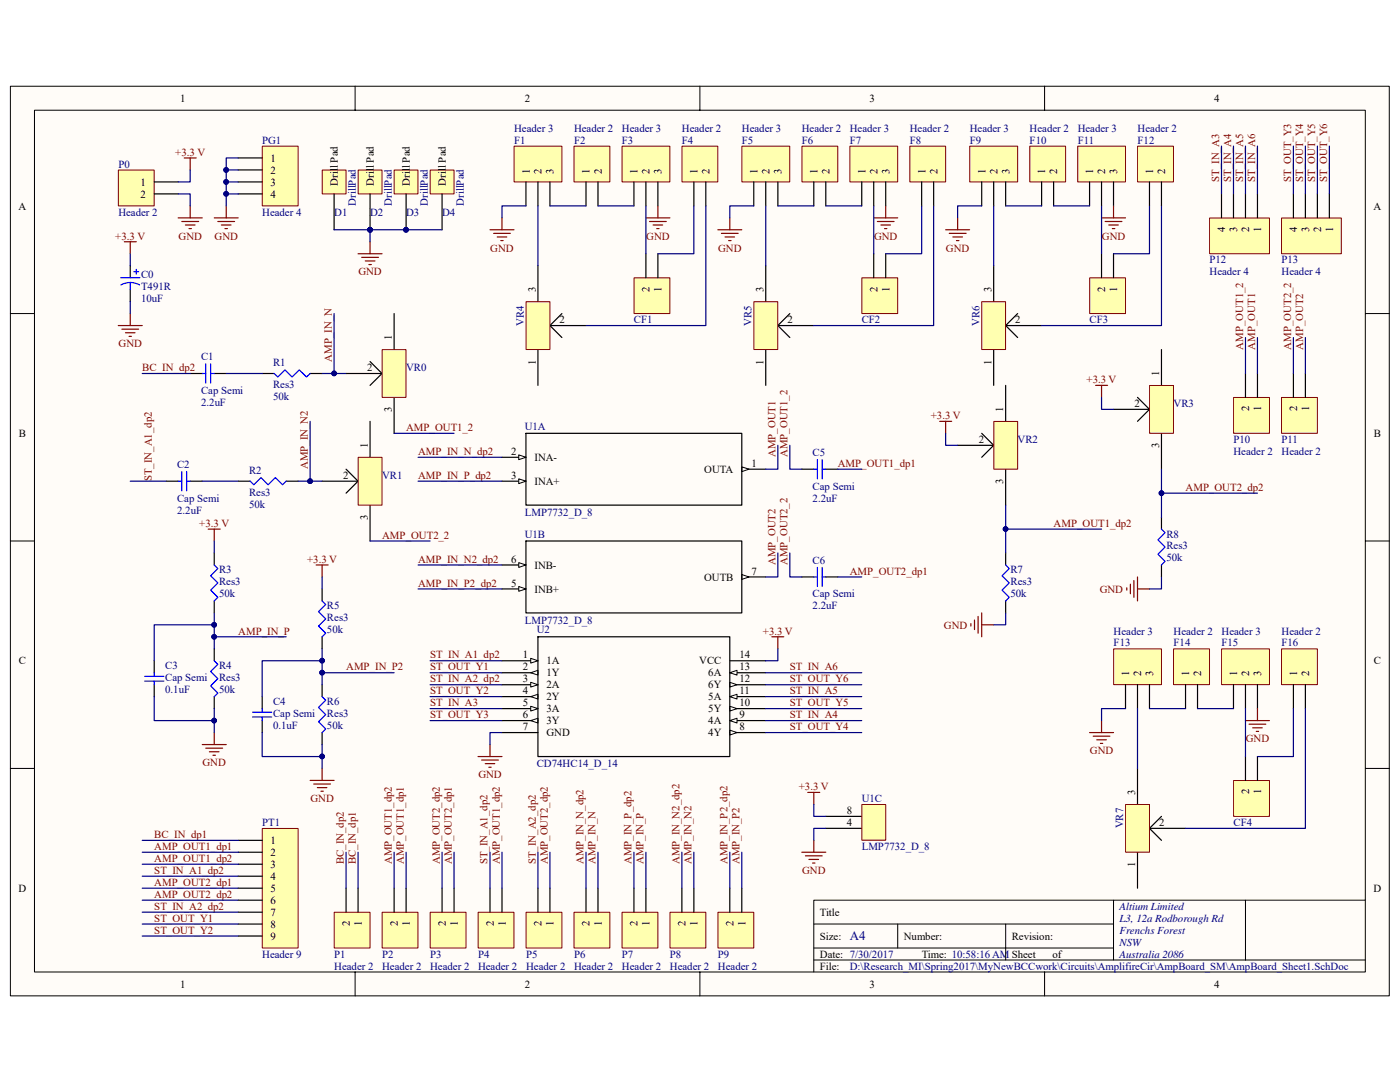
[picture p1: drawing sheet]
<svg xmlns="http://www.w3.org/2000/svg" width="279mm" height="216mm" viewBox="0 0 279 216" stroke-linecap="round" stroke-linejoin="round" font-family="sans-serif">
<path d="M2.1 17.2h275.2v181.5h-275.2z" fill="#fffcf8"/>
<path d="M2.1 17.2h275.2v181.5h-275.2z" fill="none" stroke="#000" stroke-width=".2"/>
<path d="M6.9 22h265.6v172h-265.6z" fill="#fffcf8"/>
<g fill="none" stroke="#000" stroke-width=".2">
<path d="M70.9 17.2v4.8M139.7 17.2v4.8M208.5 17.2v4.8M6.9 22h265.6v172h-265.6zM2.1 62.6h4.8M272.5 62.6h4.8M2.1 107.9h4.8M272.5 107.9h4.8M2.1 153.3h4.8M272.5 153.3h4.8M222.2 179.6v12M248.6 179.6h-86.2v14.4"/>
<path d="M272.5 179.6h-23.9v12M70.9 194v4.7M139.7 194v4.7M162.4 184.4h59.8M162.4 189.2h59.8M179.2 184.4v4.8M200.7 184.4v7.2M208.5 194v4.7M272.5 191.6h-110.1"/>
</g>
<path d="M36.8 31.5h2.4M38 31.5v2.4M35.6 43.5h4.8M36.3 44.2h3.3M37 44.9h1.9M37.7 45.6h.5M38 41.1v2.4" fill="none" stroke="#800000" stroke-width=".24"/>
<path d="M100.2 131.8h7.2" fill="none" stroke="#000" stroke-width=".24"/>
<path d="M105.9 131.4l1.5 .4-1.5 .5z" fill="#fffcf8"/>
<path d="M105.9 131.4l1.5 .4-1.5 .5z" fill="none" stroke="#000" stroke-width=".2"/>
<path d="M100.2 134.2h7.2" fill="none" stroke="#000" stroke-width=".24"/>
<path d="M105.9 134.2l1.5-.4v.9z" fill="#fffcf8"/>
<path d="M105.9 134.2l1.5-.4v.9z" fill="none" stroke="#000" stroke-width=".2"/>
<path d="M100.2 136.6h7.2" fill="none" stroke="#000" stroke-width=".24"/>
<path d="M105.9 136.1l1.5 .5-1.5 .5z" fill="#fffcf8"/>
<path d="M105.9 136.1l1.5 .5-1.5 .5z" fill="none" stroke="#000" stroke-width=".2"/>
<path d="M100.2 139h7.2" fill="none" stroke="#000" stroke-width=".24"/>
<path d="M105.9 139l1.5-.5v1z" fill="#fffcf8"/>
<path d="M105.9 139l1.5-.5v1z" fill="none" stroke="#000" stroke-width=".2"/>
<path d="M100.2 141.4h7.2" fill="none" stroke="#000" stroke-width=".24"/>
<path d="M105.9 140.9l1.5 .5-1.5 .5z" fill="#fffcf8"/>
<path d="M105.9 140.9l1.5 .5-1.5 .5z" fill="none" stroke="#000" stroke-width=".2"/>
<path d="M100.2 143.8h7.2" fill="none" stroke="#000" stroke-width=".24"/>
<path d="M105.9 143.8l1.5-.5v1z" fill="#fffcf8"/>
<path d="M105.9 143.8l1.5-.5v1z" fill="none" stroke="#000" stroke-width=".2"/>
<path d="M100.2 146.2h7.2M145.6 146.2h7.2" fill="none" stroke="#000" stroke-width=".24"/>
<path d="M145.6 145.7l1.5 .5-1.5 .5z" fill="#fffcf8"/>
<path d="M145.6 145.7l1.5 .5-1.5 .5z" fill="none" stroke="#000" stroke-width=".2"/>
<path d="M145.6 143.8h7.2" fill="none" stroke="#000" stroke-width=".24"/>
<path d="M145.6 143.8l1.5-.5v1z" fill="#fffcf8"/>
<path d="M145.6 143.8l1.5-.5v1z" fill="none" stroke="#000" stroke-width=".2"/>
<path d="M145.6 141.4h7.2" fill="none" stroke="#000" stroke-width=".24"/>
<path d="M145.6 140.9l1.5 .5-1.5 .5z" fill="#fffcf8"/>
<path d="M145.6 140.9l1.5 .5-1.5 .5z" fill="none" stroke="#000" stroke-width=".2"/>
<path d="M145.6 139h7.2" fill="none" stroke="#000" stroke-width=".24"/>
<path d="M145.6 139l1.5-.5v1z" fill="#fffcf8"/>
<path d="M145.6 139l1.5-.5v1z" fill="none" stroke="#000" stroke-width=".2"/>
<path d="M145.6 136.6h7.2" fill="none" stroke="#000" stroke-width=".24"/>
<path d="M145.6 136.1l1.5 .5-1.5 .5z" fill="#fffcf8"/>
<path d="M145.6 136.1l1.5 .5-1.5 .5z" fill="none" stroke="#000" stroke-width=".2"/>
<path d="M145.6 134.2h7.2" fill="none" stroke="#000" stroke-width=".24"/>
<path d="M145.6 134.2l1.5-.4v.9z" fill="#fffcf8"/>
<path d="M145.6 134.2l1.5-.4v.9z" fill="none" stroke="#000" stroke-width=".2"/>
<path d="M100.2 91.2h4.8M107.4 127.1h38.2v23.9h-38.2zM145.6 131.8h7.2" fill="none" stroke="#000" stroke-width=".24"/>
<path d="M154 127.1h2.4M155.2 127.1v2.4M95.4 151h4.8M96.1 151.7h3.4M96.8 152.4h1.9M97.6 153.1h.4M97.8 148.6v2.4" fill="none" stroke="#800000" stroke-width=".24"/>
<path d="M103.5 90.8l1.5 .4-1.5 .5z" fill="#fffcf8"/>
<path d="M103.5 90.8l1.5 .4-1.5 .5z" fill="none" stroke="#000" stroke-width=".2"/>
<path d="M100.2 96h4.8" fill="none" stroke="#000" stroke-width=".24"/>
<path d="M103.5 95.5l1.5 .5-1.5 .5z" fill="#fffcf8"/>
<path d="M103.5 95.5l1.5 .5-1.5 .5z" fill="none" stroke="#000" stroke-width=".2"/>
<path d="M148 93.6h4.8" fill="none" stroke="#000" stroke-width=".24"/>
<path d="M148 93.2l1.5 .4-1.5 .5z" fill="#fffcf8"/>
<path d="M148 93.2l1.5 .4-1.5 .5z" fill="none" stroke="#000" stroke-width=".2"/>
<path d="M38 74.5h2.4M42.8 74.5h2.3M200.7 76.9v7.2M105 86.5h43v14.3h-43zM191.1 88.9h7.2M195.9 86.5l2.4 2.4M198.3 88.9l-2.4 2.3M200.7 93.6v7.2" fill="none" stroke="#000" stroke-width=".24"/>
<path d="M40.4 74.5h.7M41.1 72.6v3.8M42 72.6v3.8M42 74.5h.8" fill="none" stroke="#00f" stroke-width=".24"/>
<path d="M40.4 148.6h4.7M41.1 149.3h3.3M41.8 150h1.9M42.5 150.7h.5M42.8 146.2v2.4" fill="none" stroke="#800000" stroke-width=".24"/>
<path d="M198.4 84.1h4.7v9.5h-4.7z" fill="#ffffb0"/>
<path d="M198.3 84.1h4.8v9.5h-4.8z" fill="none" stroke="#800000" stroke-width=".2"/>
<path d="M193.8 124.4v.5M194.5 123.7v1.9M195.2 123v3.3M195.9 122.3v4.8M195.9 124.7h2.4" fill="none" stroke="#800000" stroke-width=".24"/>
<path d="M52.3 74.5h2.4M61.9 74.5h2.4M69.1 74.5h7.1M73.9 72.1l2.3 2.4M76.2 74.5l-2.3 2.4M78.7 62.6v7.1M78.7 79.3v7.2" fill="none" stroke="#000" stroke-width=".24"/>
<path d="M54.7 74.5l.7 .7 1.5-1.4 1.4 1.4 1.4-1.4 1.5 1.4 .7-.7" fill="none" stroke="#00f" stroke-width=".24"/>
<path d="M76.3 69.8h4.7v9.5h-4.7z" fill="#ffffb0"/>
<path d="M76.3 69.8h4.7v9.5h-4.7z" fill="none" stroke="#800000" stroke-width=".2"/>
<path d="M66.7 182.1h7.2v7.1h-7.2z" fill="#ffffb0"/>
<path d="M66.7 182h7.2v7.2h-7.2z" fill="none" stroke="#800000" stroke-width=".2"/>
<path d="M69.1 177.2v4.8M71.5 177.2v4.8M164.8 165.3h7.2M164.8 162.9h7.2" fill="none" stroke="#000" stroke-width=".24"/>
<path d="M187.5 84.1h2.4M188.7 84.1v2.4" fill="none" stroke="#800000" stroke-width=".24"/>
<path d="M172 160.5h4.8v7.2h-4.8z" fill="#ffffb0"/>
<path d="M172 160.5h4.8v7.2h-4.8z" fill="none" stroke="#800000" stroke-width=".2"/>
<g fill="none" stroke="#800000" stroke-width=".24">
<path d="M41.6 105.6h2.3M42.8 105.6v2.3M63.1 112.7h2.4M64.3 112.7v2.4M61.9 155.7h4.8M62.6 156.4h3.4M63.3 157.2h1.9M64.1 157.9h.4M64.3 153.3v2.4M161.2 158.1h2.4M162.4 158.1v2.4M160 170.1h4.8"/>
<path d="M160.7 170.8h3.4M161.4 171.5h2M162.2 172.2h.4M162.4 167.7v2.4"/>
</g>
<g fill="none" stroke="#000" stroke-width=".24">
<path d="M33.2 96h2.4M38 96h2.4M47.5 96h2.4M57.1 96h2.4M64.3 96h7.2M69.1 93.6l2.4 2.4M71.5 96l-2.4 2.4M73.9 84.1v7.1M42.8 110.3v2.4M42.8 119.9v2.4M64.3 117.5v2.4M73.9 100.8v7.2"/>
<path d="M200.7 110.3v2.4M200.7 119.9v2.4M30.8 131.8v2.4M30.8 136.6v2.4M42.8 129.5v2.3M42.8 139v2.4M52.3 139v2.4M64.3 127.1v2.4M64.3 136.6v2.4M52.3 143.8v2.4M64.3 146.2v2.4"/>
</g>
<g fill="none" stroke="#00f" stroke-width=".24">
<path d="M35.6 96h.7M36.3 94.1v3.8M37.3 94.1v3.8M37.3 96h.7M49.9 96l.8 .7 1.4-1.4 1.4 1.4 1.4-1.4 1.5 1.4 .7-.7M42.8 112.7l.7 .8-1.5 1.4 1.5 1.4-1.5 1.5 1.5 1.4-.7 .7M64.3 119.9l.7 .7-1.4 1.4 1.4 1.5-1.4 1.4 1.4 1.4-.7 .8M200.7 112.7l.7 .8-1.4 1.4 1.4 1.4-1.4 1.5 1.4 1.4-.7 .7M28.9 135h3.8M28.9 135.9h3.8M30.8 134.2v.8M30.8 135.9v.7"/>
<path d="M42.8 131.8l.7 .8-1.5 1.4 1.5 1.4-1.5 1.5 1.5 1.4-.7 .7M64.3 139l.7 .7-1.4 1.5 1.4 1.4-1.4 1.4 1.4 1.5-.7 .7M50.4 142.1h3.8M50.4 143.1h3.8M52.3 141.4v.7M52.3 143.1v.7"/>
</g>
<path d="M71.5 91.3h4.7v9.5h-4.7z" fill="#ffffb0"/>
<path d="M71.5 91.2h4.7v9.6h-4.7z" fill="none" stroke="#800000" stroke-width=".2"/>
<path d="M100.2 112.7h4.8" fill="none" stroke="#000" stroke-width=".24"/>
<path d="M103.5 112.3l1.5 .4-1.5 .5z" fill="#fffcf8"/>
<path d="M103.5 112.3l1.5 .4-1.5 .5z" fill="none" stroke="#000" stroke-width=".2"/>
<path d="M100.2 117.5h4.8" fill="none" stroke="#000" stroke-width=".24"/>
<path d="M103.5 117l1.5 .5-1.5 .5z" fill="#fffcf8"/>
<path d="M103.5 117l1.5 .5-1.5 .5z" fill="none" stroke="#000" stroke-width=".2"/>
<path d="M148 115.1h4.8" fill="none" stroke="#000" stroke-width=".24"/>
<path d="M148 114.6l1.5 .5-1.5 .5z" fill="#fffcf8"/>
<path d="M148 114.6l1.5 .5-1.5 .5z" fill="none" stroke="#000" stroke-width=".2"/>
<path d="M227 79.3l2.4 2.4M231.8 69.7v7.2M222.2 81.7h7.2M229.4 81.7l-2.4 2.4M231.8 86.5v7.1M105 107.9h43v14.4h-43z" fill="none" stroke="#000" stroke-width=".24"/>
<path d="M229.4 76.9h4.8v9.6h-4.8z" fill="#ffffb0"/>
<path d="M229.4 76.9h4.8v9.6h-4.8z" fill="none" stroke="#800000" stroke-width=".2"/>
<path d="M218.7 76.9h2.3M219.8 76.9v2.4M224.9 117.3v.5M225.6 116.6v1.9M226.3 115.8v3.4M227 115.1v4.8M227 117.5h2.4" fill="none" stroke="#800000" stroke-width=".24"/>
<path d="M160 93.6h2.4M164.8 93.6h2.4M160 115.1h2.4M164.8 115.1h2.4M231.8 103.2v2.4M231.8 112.7v2.4" fill="none" stroke="#000" stroke-width=".24"/>
<path d="M162.4 93.6h.7M163.1 91.7v3.8M164.1 91.7v3.8M164.1 93.6h.7M162.4 115.1h.7M163.1 113.2v3.8M164.1 113.2v3.8M164.1 115.1h.7M231.8 105.6l.7 .7-1.4 1.4 1.4 1.5-1.4 1.4 1.4 1.4-.7 .7" fill="none" stroke="#00f" stroke-width=".24"/>
<path d="M76.3 182.1h7.1v7.1h-7.1z" fill="#ffffb0"/>
<path d="M76.3 182h7.1v7.2h-7.1z" fill="none" stroke="#800000" stroke-width=".2"/>
<path d="M78.7 177.2v4.8M81 177.2v4.8" fill="none" stroke="#000" stroke-width=".24"/>
<path d="M85.9 182.1h7.1v7.1h-7.1z" fill="#ffffb0"/>
<path d="M85.9 182h7.1v7.2h-7.1z" fill="none" stroke="#800000" stroke-width=".2"/>
<path d="M88.2 177.2v4.8M90.6 177.2v4.8" fill="none" stroke="#000" stroke-width=".24"/>
<path d="M95.4 182.1h7.2v7.1h-7.2z" fill="#ffffb0"/>
<path d="M95.4 182h7.2v7.2h-7.2z" fill="none" stroke="#800000" stroke-width=".2"/>
<path d="M97.8 177.2v4.8M100.2 177.2v4.8" fill="none" stroke="#000" stroke-width=".24"/>
<path d="M105 182.1h7.1v7.1h-7.1z" fill="#ffffb0"/>
<path d="M105 182h7.1v7.2h-7.1z" fill="none" stroke="#800000" stroke-width=".2"/>
<path d="M107.4 177.2v4.8M109.7 177.2v4.8" fill="none" stroke="#000" stroke-width=".24"/>
<path d="M52.4 165.3h7.1v23.9h-7.1z" fill="#ffffb0"/>
<path d="M52.3 165.3h7.2v23.9h-7.2z" fill="none" stroke="#800000" stroke-width=".2"/>
<path d="M47.5 167.7h4.8M47.5 170.1h4.8M47.5 172.4h4.8M47.5 174.8h4.8M47.5 177.2h4.8M47.5 179.6h4.8M47.5 182h4.8M47.5 184.4h4.8M47.5 186.8h4.8" fill="none" stroke="#000" stroke-width=".24"/>
<path d="M52.4 29.2h7.1v11.9h-7.1z" fill="#ffffb0"/>
<path d="M52.3 29.2h7.2v11.9h-7.2z" fill="none" stroke="#800000" stroke-width=".2"/>
<path d="M47.5 31.5h4.8M47.5 33.9h4.8M47.5 36.3h4.8M47.5 38.7h4.8" fill="none" stroke="#000" stroke-width=".24"/>
<path d="M42.8 43.5h4.7M43.5 44.2h3.3M44.2 44.9h1.9M44.9 45.6h.5M45.1 41.1v2.4" fill="none" stroke="#800000" stroke-width=".24"/>
<path d="M23.6 34h7.2v7.1h-7.2z" fill="#ffffb0"/>
<path d="M23.6 33.9h7.2v7.2h-7.2z" fill="none" stroke="#800000" stroke-width=".2"/>
<path d="M30.8 36.3h4.8M30.8 38.7h4.8" fill="none" stroke="#000" stroke-width=".24"/>
<path d="M114.6 182.1h7.1v7.1h-7.1z" fill="#ffffb0"/>
<path d="M114.6 182h7.1v7.2h-7.1z" fill="none" stroke="#800000" stroke-width=".2"/>
<path d="M116.9 177.2v4.8M119.3 177.2v4.8" fill="none" stroke="#000" stroke-width=".24"/>
<path d="M124.2 182.1h7.1v7.1h-7.1z" fill="#ffffb0"/>
<path d="M124.1 182h7.2v7.2h-7.2z" fill="none" stroke="#800000" stroke-width=".2"/>
<path d="M126.5 177.2v4.8M128.9 177.2v4.8" fill="none" stroke="#000" stroke-width=".24"/>
<path d="M133.7 182.1h7.2v7.1h-7.2z" fill="#ffffb0"/>
<path d="M133.7 182h7.2v7.2h-7.2z" fill="none" stroke="#800000" stroke-width=".2"/>
<path d="M136.1 177.2v4.8M138.5 177.2v4.8" fill="none" stroke="#000" stroke-width=".24"/>
<path d="M143.3 182.1h7.1v7.1h-7.1z" fill="#ffffb0"/>
<path d="M143.3 182h7.1v7.2h-7.1z" fill="none" stroke="#800000" stroke-width=".2"/>
<path d="M145.6 177.2v4.8M148 177.2v4.8" fill="none" stroke="#000" stroke-width=".24"/>
<path d="M255.8 43.5h11.9v7.1h-11.9z" fill="#ffffb0"/>
<path d="M255.8 43.5h11.9v7.1h-11.9z" fill="none" stroke="#800000" stroke-width=".2"/>
<path d="M258.1 38.7v4.8M260.5 38.7v4.8M262.9 38.7v4.8M265.3 38.7v4.8" fill="none" stroke="#000" stroke-width=".24"/>
<path d="M241.4 43.5h11.9v7.1h-11.9z" fill="#ffffb0"/>
<path d="M241.4 43.5h11.9v7.1h-11.9z" fill="none" stroke="#800000" stroke-width=".2"/>
<path d="M243.8 38.7v4.8M246.2 38.7v4.8M248.6 38.7v4.8M251 38.7v4.8" fill="none" stroke="#000" stroke-width=".24"/>
<path d="M255.8 79.3h7.1v7.2h-7.1z" fill="#ffffb0"/>
<path d="M255.8 79.3h7.1v7.2h-7.1z" fill="none" stroke="#800000" stroke-width=".2"/>
<path d="M258.1 74.5v4.8M260.5 74.5v4.8" fill="none" stroke="#000" stroke-width=".24"/>
<path d="M246.2 79.3h7.1v7.2h-7.1z" fill="#ffffb0"/>
<path d="M246.2 79.3h7.1v7.2h-7.1z" fill="none" stroke="#800000" stroke-width=".2"/>
<path d="M248.6 74.5v4.8M251 74.5v4.8" fill="none" stroke="#000" stroke-width=".24"/>
<path d="M64.3 34h4.8v4.7h-4.8z" fill="#ffffb0"/>
<path d="M64.3 33.9h4.8v4.8h-4.8z" fill="none" stroke="#800000" stroke-width=".2"/>
<path d="M66.7 38.7v7.1" fill="none" stroke="#000" stroke-width=".24"/>
<path d="M71.5 34h4.7v4.7h-4.7z" fill="#ffffb0"/>
<path d="M71.5 33.9h4.7v4.8h-4.7z" fill="none" stroke="#800000" stroke-width=".2"/>
<path d="M73.9 38.7v7.1" fill="none" stroke="#000" stroke-width=".24"/>
<circle cx="73.9" cy="45.8" r=".46" fill="#000080" stroke="#000080" stroke-width=".2"/>
<path d="M78.7 34h4.7v4.7h-4.7z" fill="#ffffb0"/>
<path d="M78.7 33.9h4.7v4.8h-4.7z" fill="none" stroke="#800000" stroke-width=".2"/>
<path d="M81 38.7v7.1" fill="none" stroke="#000" stroke-width=".24"/>
<circle cx="81" cy="45.8" r=".46" fill="#000080" stroke="#000080" stroke-width=".2"/>
<path d="M85.9 34h4.7v4.7h-4.7z" fill="#ffffb0"/>
<path d="M85.9 33.9h4.7v4.8h-4.7z" fill="none" stroke="#800000" stroke-width=".2"/>
<path d="M88.2 38.7v7.1M107.4 53v7.2M107.4 69.7v7.2M109.7 65h7.2M109.7 65l2.4 2.4M112.1 62.6l-2.4 2.4" fill="none" stroke="#000" stroke-width=".24"/>
<path d="M71.5 50.6h4.7M72.2 51.4h3.3M72.9 52.1h1.9M73.6 52.8h.5M73.9 48.2v2.4" fill="none" stroke="#800000" stroke-width=".24"/>
<path d="M105 60.2h4.7v9.5h-4.7z" fill="#ffffb0"/>
<path d="M105 60.2h4.7v9.5h-4.7z" fill="none" stroke="#800000" stroke-width=".2"/>
<path d="M136.1 29.2h7.2v7.1h-7.2z" fill="#ffffb0"/>
<path d="M136.1 29.2h7.2v7.1h-7.2z" fill="none" stroke="#800000" stroke-width=".2"/>
<path d="M138.5 36.3v4.8M140.9 36.3v4.8M26 53v2.4M26 57.8v2.4" fill="none" stroke="#000" stroke-width=".24"/>
<path d="M24.1 55.4h3.8M24.1 56.9l1.1-.5h.8h.8l1.1 .5M26 56.4v1.4M26.7 54.2h1M27.2 53.7v1" fill="none" stroke="#00f" stroke-width=".24"/>
<path d="M24.8 48.2h2.4M26 48.2v2.4M23.6 65h4.8M24.3 65.7h3.4M25 66.4h1.9M25.8 67.1h.4M26 62.6v2.4" fill="none" stroke="#800000" stroke-width=".24"/>
<path d="M114.6 29.2h7.1v7.1h-7.1z" fill="#ffffb0"/>
<path d="M114.6 29.2h7.1v7.1h-7.1z" fill="none" stroke="#800000" stroke-width=".2"/>
<path d="M116.9 36.3v4.8M119.3 36.3v4.8" fill="none" stroke="#000" stroke-width=".24"/>
<path d="M124.2 29.2h9.5v7.1h-9.5z" fill="#ffffb0"/>
<path d="M124.1 29.2h9.6v7.1h-9.6z" fill="none" stroke="#800000" stroke-width=".2"/>
<path d="M126.5 36.3v4.8M128.9 36.3v4.8M131.3 36.3v4.8" fill="none" stroke="#000" stroke-width=".24"/>
<path d="M102.6 29.2h9.5v7.1h-9.5z" fill="#ffffb0"/>
<path d="M102.6 29.2h9.5v7.1h-9.5z" fill="none" stroke="#800000" stroke-width=".2"/>
<path d="M105 36.3v4.8M107.4 36.3v4.8M109.7 36.3v4.8M152.8 53v7.2M152.8 69.7v7.2M155.2 65h7.2M155.2 65l2.4 2.4M157.6 62.6l-2.4 2.4" fill="none" stroke="#000" stroke-width=".24"/>
<path d="M97.8 45.8h4.8M98.5 46.6h3.4M99.2 47.3h1.9M99.9 48h.5M100.2 43.5v2.3M128.9 43.5h4.8M129.6 44.2h3.4M130.3 44.9h1.9M131.1 45.6h.4M131.3 41.1v2.4" fill="none" stroke="#800000" stroke-width=".24"/>
<path d="M150.5 60.2h4.7v9.5h-4.7z" fill="#ffffb0"/>
<path d="M150.5 60.2h4.7v9.5h-4.7z" fill="none" stroke="#800000" stroke-width=".2"/>
<path d="M181.6 29.2h7.1v7.1h-7.1z" fill="#ffffb0"/>
<path d="M181.6 29.2h7.1v7.1h-7.1z" fill="none" stroke="#800000" stroke-width=".2"/>
<path d="M183.9 36.3v4.8M186.3 36.3v4.8" fill="none" stroke="#000" stroke-width=".24"/>
<path d="M160.1 29.2h7.1v7.1h-7.1z" fill="#ffffb0"/>
<path d="M160 29.2h7.2v7.1h-7.2z" fill="none" stroke="#800000" stroke-width=".2"/>
<path d="M162.4 36.3v4.8M164.8 36.3v4.8" fill="none" stroke="#000" stroke-width=".24"/>
<path d="M169.6 29.2h9.6v7.1h-9.6z" fill="#ffffb0"/>
<path d="M169.6 29.2h9.6v7.1h-9.6z" fill="none" stroke="#800000" stroke-width=".2"/>
<path d="M172 36.3v4.8M174.4 36.3v4.8M176.8 36.3v4.8" fill="none" stroke="#000" stroke-width=".24"/>
<path d="M148.1 29.2h9.5v7.1h-9.5z" fill="#ffffb0"/>
<path d="M148.1 29.2h9.5v7.1h-9.5z" fill="none" stroke="#800000" stroke-width=".2"/>
<path d="M150.4 36.3v4.8M152.8 36.3v4.8M155.2 36.3v4.8M198.3 53v7.2M198.3 69.7v7.2M200.7 65h7.2M200.7 65l2.4 2.4M203.1 62.6l-2.4 2.4" fill="none" stroke="#000" stroke-width=".24"/>
<path d="M143.3 45.8h4.7M144 46.6h3.3M144.7 47.3h1.9M145.4 48h.5M145.6 43.5v2.3M174.4 43.5h4.8M175.1 44.2h3.3M175.8 44.9h1.9M176.5 45.6h.5M176.8 41.1v2.4" fill="none" stroke="#800000" stroke-width=".24"/>
<path d="M195.9 60.2h4.8v9.5h-4.8z" fill="#ffffb0"/>
<path d="M195.9 60.2h4.8v9.5h-4.8z" fill="none" stroke="#800000" stroke-width=".2"/>
<path d="M227.1 29.2h7.1v7.1h-7.1z" fill="#ffffb0"/>
<path d="M227 29.2h7.2v7.1h-7.2z" fill="none" stroke="#800000" stroke-width=".2"/>
<path d="M229.4 36.3v4.8M231.8 36.3v4.8" fill="none" stroke="#000" stroke-width=".24"/>
<path d="M205.5 29.2h7.2v7.1h-7.2z" fill="#ffffb0"/>
<path d="M205.5 29.2h7.2v7.1h-7.2z" fill="none" stroke="#800000" stroke-width=".2"/>
<path d="M207.9 36.3v4.8M210.3 36.3v4.8" fill="none" stroke="#000" stroke-width=".24"/>
<path d="M215.1 29.2h9.5v7.1h-9.5z" fill="#ffffb0"/>
<path d="M215.1 29.2h9.5v7.1h-9.5z" fill="none" stroke="#800000" stroke-width=".2"/>
<path d="M217.4 36.3v4.8M219.8 36.3v4.8M222.2 36.3v4.8" fill="none" stroke="#000" stroke-width=".24"/>
<path d="M193.5 29.2h9.6v7.1h-9.6z" fill="#ffffb0"/>
<path d="M193.5 29.2h9.6v7.1h-9.6z" fill="none" stroke="#800000" stroke-width=".2"/>
<path d="M195.9 36.3v4.8M198.3 36.3v4.8M200.7 36.3v4.8M227 153.3v7.2M227 170.1v7.1M229.4 165.3h7.2M229.4 165.3l2.4 2.4M231.8 162.9l-2.4 2.4" fill="none" stroke="#000" stroke-width=".24"/>
<path d="M188.7 45.8h4.8M189.4 46.6h3.4M190.2 47.3h1.9M190.9 48h.5M191.1 43.5v2.3M219.8 43.5h4.8M220.6 44.2h3.3M221.3 44.9h1.9M222 45.6h.5M222.2 41.1v2.4" fill="none" stroke="#800000" stroke-width=".24"/>
<path d="M224.7 160.5h4.7v9.6h-4.7z" fill="#ffffb0"/>
<path d="M224.6 160.5h4.8v9.6h-4.8z" fill="none" stroke="#800000" stroke-width=".2"/>
<path d="M255.8 129.5h7.1v7.1h-7.1z" fill="#ffffb0"/>
<path d="M255.8 129.5h7.1v7.1h-7.1z" fill="none" stroke="#800000" stroke-width=".2"/>
<path d="M258.1 136.6v4.8M260.5 136.6v4.8" fill="none" stroke="#000" stroke-width=".24"/>
<path d="M234.2 129.5h7.2v7.1h-7.2z" fill="#ffffb0"/>
<path d="M234.2 129.5h7.2v7.1h-7.2z" fill="none" stroke="#800000" stroke-width=".2"/>
<path d="M236.6 136.6v4.8M239 136.6v4.8" fill="none" stroke="#000" stroke-width=".24"/>
<path d="M243.8 129.5h9.5v7.1h-9.5z" fill="#ffffb0"/>
<path d="M243.8 129.5h9.5v7.1h-9.5z" fill="none" stroke="#800000" stroke-width=".2"/>
<path d="M246.2 136.6v4.8M248.6 136.6v4.8M251 136.6v4.8" fill="none" stroke="#000" stroke-width=".24"/>
<path d="M222.3 129.5h9.5v7.1h-9.5z" fill="#ffffb0"/>
<path d="M222.2 129.5h9.6v7.1h-9.6z" fill="none" stroke="#800000" stroke-width=".2"/>
<path d="M224.6 136.6v4.8M227 136.6v4.8M229.4 136.6v4.8" fill="none" stroke="#000" stroke-width=".24"/>
<path d="M217.4 146.2h4.8M218.2 146.9h3.3M218.9 147.6h1.9M219.6 148.3h.5M219.8 143.8v2.4M248.6 143.8h4.7M249.3 144.5h3.3M250 145.2h1.9M250.7 145.9h.5M251 141.4v2.4" fill="none" stroke="#800000" stroke-width=".24"/>
<path d="M126.6 55.5h7.1v7.1h-7.1z" fill="#ffffb0"/>
<path d="M126.5 55.4h7.2v7.2h-7.2z" fill="none" stroke="#800000" stroke-width=".2"/>
<path d="M128.9 50.6v4.8M131.3 50.6v4.8" fill="none" stroke="#000" stroke-width=".24"/>
<path d="M172 55.5h7.2v7.1h-7.2z" fill="#ffffb0"/>
<path d="M172 55.4h7.2v7.2h-7.2z" fill="none" stroke="#800000" stroke-width=".2"/>
<path d="M174.4 50.6v4.8M176.8 50.6v4.8" fill="none" stroke="#000" stroke-width=".24"/>
<path d="M217.5 55.5h7.1v7.1h-7.1z" fill="#ffffb0"/>
<path d="M217.5 55.4h7.1v7.2h-7.1z" fill="none" stroke="#800000" stroke-width=".2"/>
<path d="M219.8 50.6v4.8M222.2 50.6v4.8" fill="none" stroke="#000" stroke-width=".24"/>
<path d="M246.2 155.8h7.1v7.1h-7.1z" fill="#ffffb0"/>
<path d="M246.2 155.7h7.1v7.2h-7.1z" fill="none" stroke="#800000" stroke-width=".2"/>
<path d="M248.6 151v4.7M251 151v4.7" fill="none" stroke="#000" stroke-width=".24"/>
<g fill="none" stroke="#000080" stroke-width=".24">
<path d="M35.6 38.7h2.4v2.4M38 33.9v2.4h-2.4M45.1 33.9h2.4M45.1 36.3h2.4M45.1 38.7h2.4M47.5 31.5h-2.4v9.6M243.8 29.1v9.6M246.2 29.1v9.6M248.6 29.1v9.6M251 29.1v9.6M258.1 29.1v9.6M260.5 29.1v9.6"/>
<path d="M262.9 29.1v9.6M265.3 29.1v9.6M26 50.6v2.4M66.7 45.8h21.5M73.9 45.8v2.4M105 41.1h-4.8v2.4M107.4 41.1v11.9M109.7 41.1h7.2M119.3 41.1h7.2M128.9 41.1v9.5M138.5 41.1v9.5h-7.2M140.9 41.1v23.9h-24"/>
<path d="M150.4 41.1h-4.8v2.4M152.8 41.1v11.9M155.2 41.1h7.2M164.8 41.1h7.2M174.4 41.1v9.5M183.9 41.1v9.5h-7.1M186.3 41.1v23.9h-23.9M195.9 41.1h-4.8v2.4M198.3 41.1v11.9M200.7 41.1h7.2M210.3 41.1h7.1M219.8 41.1v9.5"/>
<path d="M229.4 41.1v9.5h-7.2M231.8 41.1v23.9h-23.9M26 60.2v2.4M28.4 74.5h9.6M45.1 74.5h7.2M64.3 74.5h4.8M66.7 62.6v11.9M219.8 79.3v2.4h2.4M248.6 67.4v7.1M251 67.4v7.1M258.1 67.4v7.1M260.5 67.4v7.1"/>
<path d="M26 96h7.2M40.4 96h7.1M59.5 96h4.8M61.9 84.1v11.9M78.7 86.5h11.9M83.4 96h16.8M83.4 91.2h16.8M155.2 88.9v4.7h-2.4M157.6 88.9v4.7h2.4M167.2 93.6h4.8M188.7 86.5v2.4h2.4M231.8 98.4h19.2"/>
<path d="M231.8 93.6v9.6M42.8 107.9v2.4M64.3 115.1v2.4M73.9 107.9h11.9M83.4 112.7h16.8M83.4 117.5h16.8M155.2 110.3v4.8h-2.4M157.6 110.3v4.8h2.4M167.2 115.1h4.8M200.7 105.6h19.1M200.7 100.8v9.5M231.8 115.1v2.4h-2.4"/>
<path d="M30.8 139v4.8h12M42.8 122.3v7.2M42.8 127.1h14.3M42.8 124.7h-12v7.1M64.3 134.2h14.4M64.3 129.5v7.1M64.3 131.8h-12v7.2M85.8 131.8h14.4M85.8 136.6h14.4M85.8 134.2h14.4M85.8 139h14.4M152.8 136.6h19.2"/>
<path d="M152.8 134.2h19.2M152.8 139h19.2M155.2 129.5v2.3h-2.4M200.7 122.3v2.4h-2.4M42.8 141.4v4.8M52.3 146.2v4.8h12M64.3 148.6v4.7M85.8 141.4h14.4M85.8 143.8h14.4M100.2 146.2h-2.4v2.4M152.8 141.4h19.2M152.8 143.8h19.2"/>
<path d="M152.8 146.2h19.2M224.6 141.4h-4.8v2.4M227 141.4v11.9M229.4 141.4h7.2M239 141.4h7.2M248.6 141.4v9.6M258.1 141.4v9.6h-7.1M260.5 141.4v23.9h-23.9M28.4 167.7h19.1M28.4 170.1h19.1M28.4 172.4h19.1M28.4 174.8h19.1"/>
<path d="M28.4 177.2h19.1M28.4 179.6h19.1M69.1 170.1v7.1M71.5 170.1v7.1M78.7 170.1v7.1M81 170.1v7.1M88.2 170.1v7.1M90.6 170.1v7.1M97.8 170.1v7.1M100.2 170.1v7.1M107.4 170.1v7.1M109.7 170.1v7.1"/>
<path d="M116.9 170.1v7.1M119.3 170.1v7.1M126.5 170.1v7.1M128.9 170.1v7.1M136.1 170.1v7.1M138.5 170.1v7.1M145.6 170.1v7.1M148 170.1v7.1M162.4 160.5v2.4h2.4M164.8 165.3h-2.4v2.4M28.4 182h19.1M28.4 184.4h19.1"/>
<path d="M28.4 186.8h19.1"/>
</g>
<g fill="#000080" stroke="#000080" stroke-width=".2">
<circle cx="66.7" cy="74.5" r=".47"/>
<circle cx="42.7" cy="143.8" r=".47"/>
<circle cx="42.7" cy="124.7" r=".46"/>
<circle cx="42.7" cy="127.1" r=".46"/>
<circle cx="200.7" cy="105.6" r=".46"/>
<circle cx="64.3" cy="150.9" r=".47"/>
<circle cx="64.3" cy="131.8" r=".47"/>
<circle cx="64.3" cy="134.2" r=".47"/>
<circle cx="61.9" cy="96" r=".47"/>
<circle cx="231.8" cy="98.4" r=".47"/>
<circle cx="45.1" cy="38.7" r=".47"/>
<circle cx="45.1" cy="36.3" r=".47"/>
<circle cx="45.1" cy="33.9" r=".46"/>
<circle cx="73.9" cy="45.8" r=".46"/>
<circle cx="81" cy="45.8" r=".46"/>
</g>
<text font-size="2.6" fill="#000080" x="169.6" y="187.7">A4</text>
<g font-size="2.2">
<text x="35.9" y="20.3">1</text>
<text x="104.7" y="20.3">2</text>
<text x="173.5" y="20.3">3</text>
<text x="242.3" y="20.3">4</text>
<text x="54" y="32.3">1</text>
<text x="54" y="34.6">2</text>
<text x="105.7" y="34.6" transform="rotate(-90 105.7 34.6)">1</text>
<text x="108.1" y="34.6" transform="rotate(-90 108.1 34.6)">2</text>
<text x="110.5" y="34.6" transform="rotate(-90 110.5 34.6)">3</text>
<text x="117.7" y="34.6" transform="rotate(-90 117.7 34.6)">1</text>
<text x="120.1" y="34.6" transform="rotate(-90 120.1 34.6)">2</text>
<text x="127.3" y="34.6" transform="rotate(-90 127.3 34.6)">1</text>
<text x="129.6" y="34.6" transform="rotate(-90 129.6 34.6)">2</text>
<text x="132" y="34.6" transform="rotate(-90 132 34.6)">3</text>
<text x="139.2" y="34.6" transform="rotate(-90 139.2 34.6)">1</text>
<text x="141.6" y="34.6" transform="rotate(-90 141.6 34.6)">2</text>
<text x="151.2" y="34.6" transform="rotate(-90 151.2 34.6)">1</text>
<text x="153.6" y="34.6" transform="rotate(-90 153.6 34.6)">2</text>
<text x="156" y="34.6" transform="rotate(-90 156 34.6)">3</text>
<text x="163.2" y="34.6" transform="rotate(-90 163.2 34.6)">1</text>
<text x="165.5" y="34.6" transform="rotate(-90 165.5 34.6)">2</text>
<text x="172.7" y="34.6" transform="rotate(-90 172.7 34.6)">1</text>
<text x="175.1" y="34.6" transform="rotate(-90 175.1 34.6)">2</text>
<text x="177.5" y="34.6" transform="rotate(-90 177.5 34.6)">3</text>
<text x="184.7" y="34.6" transform="rotate(-90 184.7 34.6)">1</text>
<text x="187.1" y="34.6" transform="rotate(-90 187.1 34.6)">2</text>
<text x="196.7" y="34.6" transform="rotate(-90 196.7 34.6)">1</text>
<text x="199.1" y="34.6" transform="rotate(-90 199.1 34.6)">2</text>
<text x="201.4" y="34.6" transform="rotate(-90 201.4 34.6)">3</text>
<text x="208.6" y="34.6" transform="rotate(-90 208.6 34.6)">1</text>
<text x="211" y="34.6" transform="rotate(-90 211 34.6)">2</text>
<text x="218.2" y="34.6" transform="rotate(-90 218.2 34.6)">1</text>
<text x="220.6" y="34.6" transform="rotate(-90 220.6 34.6)">2</text>
<text x="223" y="34.6" transform="rotate(-90 223 34.6)">3</text>
<text x="230.1" y="34.6" transform="rotate(-90 230.1 34.6)">1</text>
<text x="232.5" y="34.6" transform="rotate(-90 232.5 34.6)">2</text>
<text x="3.7" y="41.8">A</text>
<text x="28" y="37">1</text>
<text x="28" y="39.4">2</text>
<text x="54" y="37">3</text>
<text x="54" y="39.4">4</text>
<text x="67.4" y="37" transform="rotate(-90 67.4 37)">Drill Pad</text>
<text x="74.6" y="37" transform="rotate(-90 74.6 37)">Drill Pad</text>
<text x="81.8" y="37" transform="rotate(-90 81.8 37)">Drill Pad</text>
<text x="89" y="37" transform="rotate(-90 89 37)">Drill Pad</text>
<text x="274.1" y="41.8">A</text>
<text x="244.5" y="46.2" transform="rotate(-90 244.5 46.2)">4</text>
<text x="246.9" y="46.2" transform="rotate(-90 246.9 46.2)">3</text>
<text x="249.3" y="46.2" transform="rotate(-90 249.3 46.2)">2</text>
<text x="251.7" y="46.2" transform="rotate(-90 251.7 46.2)">1</text>
<text x="258.9" y="46.2" transform="rotate(-90 258.9 46.2)">4</text>
<text x="261.3" y="46.2" transform="rotate(-90 261.3 46.2)">3</text>
<text x="263.7" y="46.2" transform="rotate(-90 263.7 46.2)">2</text>
<text x="266" y="46.2" transform="rotate(-90 266 46.2)">1</text>
<text x="106.9" y="58.3" transform="rotate(-90 106.9 58.3)">3</text>
<text x="129.6" y="58.2" transform="rotate(-90 129.6 58.2)">2</text>
<text x="132" y="58.2" transform="rotate(-90 132 58.2)">1</text>
<text x="152.4" y="58.3" transform="rotate(-90 152.4 58.3)">3</text>
<text x="175.1" y="58.2" transform="rotate(-90 175.1 58.2)">2</text>
<text x="177.5" y="58.2" transform="rotate(-90 177.5 58.2)">1</text>
<text x="197.8" y="58.3" transform="rotate(-90 197.8 58.3)">3</text>
<text x="220.6" y="58.2" transform="rotate(-90 220.6 58.2)">2</text>
<text x="223" y="58.2" transform="rotate(-90 223 58.2)">1</text>
<text x="111.7" y="64.5">2</text>
<text x="157.1" y="64.5">2</text>
<text x="202.6" y="64.5">2</text>
<text x="78.2" y="67.8" transform="rotate(-90 78.2 67.8)">1</text>
<text x="73.3" y="74.1">2</text>
<text x="106.9" y="72.7" transform="rotate(-90 106.9 72.7)">1</text>
<text x="152.4" y="72.7" transform="rotate(-90 152.4 72.7)">1</text>
<text x="197.8" y="72.7" transform="rotate(-90 197.8 72.7)">1</text>
<text x="231.4" y="75" transform="rotate(-90 231.4 75)">1</text>
<text x="78.2" y="82.3" transform="rotate(-90 78.2 82.3)">3</text>
<text x="200.2" y="82.2" transform="rotate(-90 200.2 82.2)">1</text>
<text x="226.4" y="81.2">2</text>
<text x="249.3" y="82.1" transform="rotate(-90 249.3 82.1)">2</text>
<text x="251.7" y="82.1" transform="rotate(-90 251.7 82.1)">1</text>
<text x="258.9" y="82.1" transform="rotate(-90 258.9 82.1)">2</text>
<text x="261.3" y="82.1" transform="rotate(-90 261.3 82.1)">1</text>
<text x="3.7" y="87.2">B</text>
<text x="73.4" y="89.3" transform="rotate(-90 73.4 89.3)">1</text>
<text x="195.3" y="88.4">2</text>
<text x="231.4" y="89.5" transform="rotate(-90 231.4 89.5)">3</text>
<text x="274.2" y="87.2">B</text>
<text x="68.5" y="95.6">2</text>
<text x="102" y="90.8">2</text>
<text x="102" y="95.6">3</text>
<text x="106.7" y="92">INA-</text>
<text x="140.5" y="94.4">OUTA</text>
<text x="150" y="93.2">1</text>
<text x="106.7" y="96.8">INA+</text>
<text x="200.2" y="96.6" transform="rotate(-90 200.2 96.6)">3</text>
<text x="73.4" y="103.8" transform="rotate(-90 73.4 103.8)">3</text>
<text x="102" y="112.3">6</text>
<text x="106.7" y="113.5">INB-</text>
<text x="102" y="117.1">5</text>
<text x="106.7" y="118.3">INB+</text>
<text x="140.5" y="115.9">OUTB</text>
<text x="150" y="114.7">7</text>
<text x="104.4" y="131.4">1</text>
<text x="147.6" y="131.4">14</text>
<text x="3.7" y="132.6">C</text>
<text x="104.4" y="133.8">2</text>
<text x="104.4" y="136.2">3</text>
<text x="109.1" y="132.6">1A</text>
<text x="109.1" y="135">1Y</text>
<text x="109.1" y="137.4">2A</text>
<text x="139.6" y="132.6">VCC</text>
<text x="141.4" y="137.4">6Y</text>
<text x="141.4" y="135">6A</text>
<text x="147.6" y="136.2">12</text>
<text x="147.6" y="133.8">13</text>
<text x="225.4" y="135" transform="rotate(-90 225.4 135)">1</text>
<text x="227.8" y="135" transform="rotate(-90 227.8 135)">2</text>
<text x="230.1" y="135" transform="rotate(-90 230.1 135)">3</text>
<text x="237.3" y="135" transform="rotate(-90 237.3 135)">1</text>
<text x="239.7" y="135" transform="rotate(-90 239.7 135)">2</text>
<text x="246.9" y="135" transform="rotate(-90 246.9 135)">1</text>
<text x="249.3" y="135" transform="rotate(-90 249.3 135)">2</text>
<text x="251.7" y="135" transform="rotate(-90 251.7 135)">3</text>
<text x="258.9" y="135" transform="rotate(-90 258.9 135)">1</text>
<text x="261.3" y="135" transform="rotate(-90 261.3 135)">2</text>
<text x="274.2" y="132.6">C</text>
<text x="104.4" y="138.6">4</text>
<text x="104.4" y="140.9">5</text>
<text x="104.4" y="143.3">6</text>
<text x="109.1" y="139.7">2Y</text>
<text x="109.1" y="142.1">3A</text>
<text x="141.4" y="142.1">5Y</text>
<text x="141.4" y="139.7">5A</text>
<text x="147.6" y="143.3">9</text>
<text x="147.6" y="140.9">10</text>
<text x="147.6" y="138.6">11</text>
<text x="104.4" y="145.7">7</text>
<text x="109.1" y="144.5">3Y</text>
<text x="109.1" y="146.9">GND</text>
<text x="141.4" y="146.9">4Y</text>
<text x="141.4" y="144.5">4A</text>
<text x="147.6" y="145.7">8</text>
<text x="226.6" y="158.6" transform="rotate(-90 226.6 158.6)">3</text>
<text x="249.3" y="158.5" transform="rotate(-90 249.3 158.5)">2</text>
<text x="251.7" y="158.5" transform="rotate(-90 251.7 158.5)">1</text>
<text x="169" y="164.8">4</text>
<text x="169" y="162.4">8</text>
<text x="231.3" y="164.8">2</text>
<text x="54" y="168.4">1</text>
<text x="54" y="170.8">2</text>
<text x="54" y="173.2">3</text>
<text x="226.6" y="173.1" transform="rotate(-90 226.6 173.1)">1</text>
<text x="3.7" y="178">D</text>
<text x="54" y="175.6">4</text>
<text x="54" y="178">5</text>
<text x="274.1" y="178">D</text>
<text x="54" y="180.4">6</text>
<text x="54" y="182.7">7</text>
<text x="54" y="185.1">8</text>
<text x="69.8" y="184.8" transform="rotate(-90 69.8 184.8)">2</text>
<text x="72.2" y="184.8" transform="rotate(-90 72.2 184.8)">1</text>
<text x="79.4" y="184.8" transform="rotate(-90 79.4 184.8)">2</text>
<text x="81.8" y="184.8" transform="rotate(-90 81.8 184.8)">1</text>
<text x="89" y="184.8" transform="rotate(-90 89 184.8)">2</text>
<text x="91.4" y="184.8" transform="rotate(-90 91.4 184.8)">1</text>
<text x="98.5" y="184.8" transform="rotate(-90 98.5 184.8)">2</text>
<text x="100.9" y="184.8" transform="rotate(-90 100.9 184.8)">1</text>
<text x="108.1" y="184.8" transform="rotate(-90 108.1 184.8)">2</text>
<text x="110.5" y="184.8" transform="rotate(-90 110.5 184.8)">1</text>
<text x="117.7" y="184.8" transform="rotate(-90 117.7 184.8)">2</text>
<text x="120.1" y="184.8" transform="rotate(-90 120.1 184.8)">1</text>
<text x="127.3" y="184.8" transform="rotate(-90 127.3 184.8)">2</text>
<text x="129.6" y="184.8" transform="rotate(-90 129.6 184.8)">1</text>
<text x="136.8" y="184.8" transform="rotate(-90 136.8 184.8)">2</text>
<text x="139.2" y="184.8" transform="rotate(-90 139.2 184.8)">1</text>
<text x="146.4" y="184.8" transform="rotate(-90 146.4 184.8)">2</text>
<text x="148.8" y="184.8" transform="rotate(-90 148.8 184.8)">1</text>
<text x="163.6" y="182.7">Title</text>
<text x="54" y="187.5">9</text>
<text x="163.6" y="187.5">Size:</text>
<text x="163.6" y="191.1">Date: 7/30/2017</text>
<text x="180.4" y="187.5">Number:</text>
<text x="184" y="191.1">Time: 10:58:16 AM Sheet</text>
<text x="201.9" y="187.5">Revision:</text>
<text x="210" y="191.1">of</text>
<text x="35.9" y="197.1">1</text>
<text x="104.7" y="197.1">2</text>
<text x="163.6" y="193.5">File:</text>
<text x="173.5" y="197.1">3</text>
<text x="242.3" y="197.1">4</text>
</g>
<g font-size="2.2" fill="#000080">
<text x="52.3" y="28.7">PG1</text>
<text x="102.6" y="28.7">F1</text>
<text x="102.6" y="26.3">Header 3</text>
<text x="114.6" y="28.7">F2</text>
<text x="114.6" y="26.3">Header 2</text>
<text x="124.1" y="28.7">F3</text>
<text x="124.1" y="26.3">Header 3</text>
<text x="136.1" y="28.7">F4</text>
<text x="136.1" y="26.3">Header 2</text>
<text x="148.1" y="28.7">F5</text>
<text x="148.1" y="26.3">Header 3</text>
<text x="160" y="28.7">F6</text>
<text x="160" y="26.3">Header 2</text>
<text x="169.6" y="28.7">F7</text>
<text x="169.6" y="26.3">Header 3</text>
<text x="181.6" y="28.7">F8</text>
<text x="181.6" y="26.3">Header 2</text>
<text x="193.5" y="28.7">F9</text>
<text x="193.5" y="26.3">Header 3</text>
<text x="205.5" y="28.7">F10</text>
<text x="205.5" y="26.3">Header 2</text>
<text x="215.1" y="28.7">F11</text>
<text x="215.1" y="26.3">Header 3</text>
<text x="227" y="28.7">F12</text>
<text x="227" y="26.3">Header 2</text>
<text x="23.6" y="33.5">P0</text>
<text x="71" y="41.1" transform="rotate(-90 71 41.1)">DrillPad</text>
<text x="78.2" y="41.1" transform="rotate(-90 78.2 41.1)">DrillPad</text>
<text x="85.4" y="41.1" transform="rotate(-90 85.4 41.1)">DrillPad</text>
<text x="92.5" y="41.1" transform="rotate(-90 92.5 41.1)">DrillPad</text>
<text x="23.6" y="43">Header 2</text>
<text x="52.3" y="43">Header 4</text>
<text x="66.7" y="43">D1</text>
<text x="73.9" y="43">D2</text>
<text x="81" y="43">D3</text>
<text x="88.2" y="43">D4</text>
<text x="241.4" y="52.6">P12</text>
<text x="255.8" y="52.6">P13</text>
<text x="28.2" y="55.4">C0</text>
<text x="28.2" y="57.8">T491R</text>
<text x="241.4" y="54.9">Header 4</text>
<text x="255.8" y="54.9">Header 4</text>
<text x="28.2" y="60.2">10uF</text>
<text x="104.5" y="65" transform="rotate(-90 104.5 65)">VR4</text>
<text x="126.5" y="64.5">CF1</text>
<text x="150" y="65" transform="rotate(-90 150 65)">VR5</text>
<text x="172" y="64.5">CF2</text>
<text x="195.5" y="65" transform="rotate(-90 195.5 65)">VR6</text>
<text x="217.5" y="64.5">CF3</text>
<text x="40.1" y="71.9">C1</text>
<text x="54.5" y="73.1">R1</text>
<text x="54.5" y="77.4">Res3</text>
<text x="81" y="74.1">VR0</text>
<text x="40.1" y="81">2.2uF</text>
<text x="40.1" y="78.6">Cap Semi</text>
<text x="54.5" y="79.8">50k</text>
<text x="234.2" y="81.2">VR3</text>
<text x="104.7" y="85.8">U1A</text>
<text x="203.1" y="88.4">VR2</text>
<text x="246.2" y="88.4">P10</text>
<text x="255.8" y="88.4">P11</text>
<text x="35.3" y="93.4">C2</text>
<text x="49.7" y="94.6">R2</text>
<text x="76.3" y="95.6">VR1</text>
<text x="162.2" y="91">C5</text>
<text x="246.2" y="90.8">Header 2</text>
<text x="255.8" y="90.8">Header 2</text>
<text x="35.3" y="100.1">Cap Semi</text>
<text x="49.7" y="101.3">50k</text>
<text x="49.7" y="98.9">Res3</text>
<text x="162.2" y="100.1">2.2uF</text>
<text x="162.2" y="97.7">Cap Semi</text>
<text x="35.3" y="102.5">2.2uF</text>
<text x="104.7" y="103">LMP7732_D_8</text>
<text x="104.7" y="107.3">U1B</text>
<text x="232.8" y="107.3">R8</text>
<text x="162.2" y="112.5">C6</text>
<text x="232.8" y="112">50k</text>
<text x="232.8" y="109.6">Res3</text>
<text x="43.7" y="119.2">50k</text>
<text x="43.7" y="114.4">R3</text>
<text x="43.7" y="116.8">Res3</text>
<text x="162.2" y="119.2">Cap Semi</text>
<text x="201.7" y="119.2">50k</text>
<text x="201.7" y="114.4">R7</text>
<text x="201.7" y="116.8">Res3</text>
<text x="65.3" y="121.6">R5</text>
<text x="65.3" y="124">Res3</text>
<text x="104.7" y="124.5">LMP7732_D_8</text>
<text x="162.2" y="121.6">2.2uF</text>
<text x="65.3" y="126.4">50k</text>
<text x="107.1" y="126.4">U2</text>
<text x="222.2" y="129">F13</text>
<text x="222.2" y="126.6">Header 3</text>
<text x="234.2" y="129">F14</text>
<text x="234.2" y="126.6">Header 2</text>
<text x="243.8" y="129">F15</text>
<text x="243.8" y="126.6">Header 3</text>
<text x="255.8" y="129">F16</text>
<text x="255.8" y="126.6">Header 2</text>
<text x="33" y="133.5">C3</text>
<text x="33" y="135.9">Cap Semi</text>
<text x="43.7" y="133.5">R4</text>
<text x="43.7" y="135.9">Res3</text>
<text x="33" y="138.3">0.1uF</text>
<text x="43.7" y="138.3">50k</text>
<text x="54.5" y="140.7">C4</text>
<text x="54.5" y="143.1">Cap Semi</text>
<text x="65.3" y="140.7">R6</text>
<text x="65.3" y="143.1">Res3</text>
<text x="54.5" y="145.5">0.1uF</text>
<text x="65.3" y="145.5">50k</text>
<text x="107.1" y="153.1">CD74HC14_D_14</text>
<text x="172" y="160">U1C</text>
<text x="52.3" y="164.8">PT1</text>
<text x="224.2" y="165.3" transform="rotate(-90 224.2 165.3)">VR7</text>
<text x="246.2" y="164.8">CF4</text>
<text x="172" y="169.6">LMP7732_D_8</text>
<text x="223.4" y="181.5">Altium Limited</text>
<text x="223.4" y="183.9">L3, 12a Rodborough Rd</text>
<text x="52.3" y="191.1">Header 9</text>
<text x="66.7" y="191.1">P1</text>
<text x="76.3" y="191.1">P2</text>
<text x="85.8" y="191.1">P3</text>
<text x="95.4" y="191.1">P4</text>
<text x="105" y="191.1">P5</text>
<text x="114.6" y="191.1">P6</text>
<text x="124.1" y="191.1">P7</text>
<text x="133.7" y="191.1">P8</text>
<text x="143.3" y="191.1">P9</text>
<text x="223.4" y="186.3">Frenchs Forest</text>
<text x="223.4" y="188.7">NSW</text>
<text x="223.4" y="191.1">Australia 2086</text>
<text x="66.7" y="193.5">Header 2</text>
<text x="76.3" y="193.5">Header 2</text>
<text x="85.8" y="193.5">Header 2</text>
<text x="95.4" y="193.5">Header 2</text>
<text x="105" y="193.5">Header 2</text>
<text x="114.6" y="193.5">Header 2</text>
<text x="124.1" y="193.5">Header 2</text>
<text x="133.7" y="193.5">Header 2</text>
<text x="143.3" y="193.5">Header 2</text>
<text x="169.6" y="193.5">D:\Research_MI\Spring2017\MyNewBCCwork\Circuits\AmplifireCir\AmpBoard_SM\AmpBoard_Sheet1.SchDoc</text>
</g>
<g font-size="2.2" fill="#800000">
<text x="35" y="31.1">+3.3 V</text>
<text x="243.3" y="36.3" transform="rotate(-90 243.3 36.3)">ST_IN_A3</text>
<text x="245.7" y="36.3" transform="rotate(-90 245.7 36.3)">ST_IN_A4</text>
<text x="248.1" y="36.3" transform="rotate(-90 248.1 36.3)">ST_IN_A5</text>
<text x="250.5" y="36.3" transform="rotate(-90 250.5 36.3)">ST_IN_A6</text>
<text x="257.7" y="36.3" transform="rotate(-90 257.7 36.3)">ST_OUT_Y3</text>
<text x="260.1" y="36.3" transform="rotate(-90 260.1 36.3)">ST_OUT_Y4</text>
<text x="262.5" y="36.3" transform="rotate(-90 262.5 36.3)">ST_OUT_Y5</text>
<text x="264.9" y="36.3" transform="rotate(-90 264.9 36.3)">ST_OUT_Y6</text>
<text x="23" y="47.8">+3.3 V</text>
<text x="35.6" y="47.8">GND</text>
<text x="42.8" y="47.8">GND</text>
<text x="129" y="47.8">GND</text>
<text x="174.4" y="47.8">GND</text>
<text x="219.9" y="47.8">GND</text>
<text x="97.9" y="50.2">GND</text>
<text x="143.3" y="50.2">GND</text>
<text x="188.8" y="50.2">GND</text>
<text x="71.5" y="54.9">GND</text>
<text x="23.7" y="69.3">GND</text>
<text x="248.1" y="69.7" transform="rotate(-90 248.1 69.7)">AMP_OUT1_2</text>
<text x="250.5" y="69.7" transform="rotate(-90 250.5 69.7)">AMP_OUT1</text>
<text x="257.7" y="69.7" transform="rotate(-90 257.7 69.7)">AMP_OUT2_2</text>
<text x="260.1" y="69.7" transform="rotate(-90 260.1 69.7)">AMP_OUT2</text>
<text x="28.4" y="74.1">BC_IN_dp2</text>
<text x="66.2" y="72.1" transform="rotate(-90 66.2 72.1)">AMP_IN_N</text>
<text x="216.9" y="76.5">+3.3 V</text>
<text x="185.8" y="83.6">+3.3 V</text>
<text x="81" y="86">AMP_OUT1_2</text>
<text x="61.4" y="93.6" transform="rotate(-90 61.4 93.6)">AMP_IN_N2</text>
<text x="83.4" y="90.8">AMP_IN_N_dp2</text>
<text x="83.4" y="95.6">AMP_IN_P_dp2</text>
<text x="154.8" y="91.2" transform="rotate(-90 154.8 91.2)">AMP_OUT1</text>
<text x="157.2" y="91.2" transform="rotate(-90 157.2 91.2)">AMP_OUT1_2</text>
<text x="167.2" y="93.2">AMP_OUT1_dp1</text>
<text x="30.3" y="96" transform="rotate(-90 30.3 96)">ST_IN_A1_dp2</text>
<text x="236.6" y="97.9">AMP_OUT2_dp2</text>
<text x="39.8" y="105.1">+3.3 V</text>
<text x="76.3" y="107.5">AMP_OUT2_2</text>
<text x="210.3" y="105.1">AMP_OUT1_dp2</text>
<text x="61.3" y="112.3">+3.3 V</text>
<text x="83.4" y="112.3">AMP_IN_N2_dp2</text>
<text x="154.8" y="112.8" transform="rotate(-90 154.8 112.8)">AMP_OUT2</text>
<text x="157.2" y="112.8" transform="rotate(-90 157.2 112.8)">AMP_OUT2_2</text>
<text x="83.4" y="117.1">AMP_IN_P2_dp2</text>
<text x="169.6" y="114.7">AMP_OUT2_dp1</text>
<text x="219.5" y="118.3">GND</text>
<text x="188.4" y="125.4">GND</text>
<text x="47.5" y="126.6">AMP_IN_P</text>
<text x="85.8" y="131.4">ST_IN_A1_dp2</text>
<text x="152.3" y="126.6">+3.3 V</text>
<text x="69.1" y="133.8">AMP_IN_P2</text>
<text x="85.8" y="136.2">ST_IN_A2_dp2</text>
<text x="85.8" y="133.8">ST_OUT_Y1</text>
<text x="157.6" y="133.8">ST_IN_A6</text>
<text x="157.6" y="136.2">ST_OUT_Y6</text>
<text x="85.8" y="138.6">ST_OUT_Y2</text>
<text x="85.8" y="143.3">ST_OUT_Y3</text>
<text x="85.8" y="140.9">ST_IN_A3</text>
<text x="157.6" y="138.6">ST_IN_A5</text>
<text x="157.6" y="143.3">ST_IN_A4</text>
<text x="157.6" y="140.9">ST_OUT_Y5</text>
<text x="157.6" y="145.7">ST_OUT_Y4</text>
<text x="248.6" y="148.1">GND</text>
<text x="40.4" y="152.9">GND</text>
<text x="95.5" y="155.3">GND</text>
<text x="217.5" y="150.5">GND</text>
<text x="62" y="160">GND</text>
<text x="159.4" y="157.7">+3.3 V</text>
<text x="30.8" y="167.2">BC_IN_dp1</text>
<text x="30.8" y="169.6">AMP_OUT1_dp1</text>
<text x="30.8" y="172">AMP_OUT1_dp2</text>
<text x="68.6" y="172.5" transform="rotate(-90 68.6 172.5)">BC_IN_dp2</text>
<text x="71" y="172.5" transform="rotate(-90 71 172.5)">BC_IN_dp1</text>
<text x="78.2" y="172.5" transform="rotate(-90 78.2 172.5)">AMP_OUT1_dp2</text>
<text x="80.6" y="172.5" transform="rotate(-90 80.6 172.5)">AMP_OUT1_dp1</text>
<text x="87.8" y="172.5" transform="rotate(-90 87.8 172.5)">AMP_OUT2_dp2</text>
<text x="90.1" y="172.5" transform="rotate(-90 90.1 172.5)">AMP_OUT2_dp1</text>
<text x="97.3" y="172.5" transform="rotate(-90 97.3 172.5)">ST_IN_A1_dp2</text>
<text x="99.7" y="172.5" transform="rotate(-90 99.7 172.5)">AMP_OUT1_dp2</text>
<text x="106.9" y="172.5" transform="rotate(-90 106.9 172.5)">ST_IN_A2_dp2</text>
<text x="109.3" y="172.5" transform="rotate(-90 109.3 172.5)">AMP_OUT2_dp2</text>
<text x="116.5" y="172.5" transform="rotate(-90 116.5 172.5)">AMP_IN_N_dp2</text>
<text x="118.9" y="172.5" transform="rotate(-90 118.9 172.5)">AMP_IN_N</text>
<text x="126" y="172.5" transform="rotate(-90 126 172.5)">AMP_IN_P_dp2</text>
<text x="128.4" y="172.5" transform="rotate(-90 128.4 172.5)">AMP_IN_P</text>
<text x="135.6" y="172.5" transform="rotate(-90 135.6 172.5)">AMP_IN_N2_dp2</text>
<text x="138" y="172.5" transform="rotate(-90 138 172.5)">AMP_IN_N2</text>
<text x="145.2" y="172.5" transform="rotate(-90 145.2 172.5)">AMP_IN_P2_dp2</text>
<text x="147.6" y="172.5" transform="rotate(-90 147.6 172.5)">AMP_IN_P2</text>
<text x="30.8" y="174.4">ST_IN_A1_dp2</text>
<text x="30.8" y="176.8">AMP_OUT2_dp1</text>
<text x="30.8" y="179.2">AMP_OUT2_dp2</text>
<text x="160.1" y="174.4">GND</text>
<text x="30.8" y="181.5">ST_IN_A2_dp2</text>
<text x="30.8" y="183.9">ST_OUT_Y1</text>
<text x="30.8" y="186.3">ST_OUT_Y2</text>
</g>
</svg>
